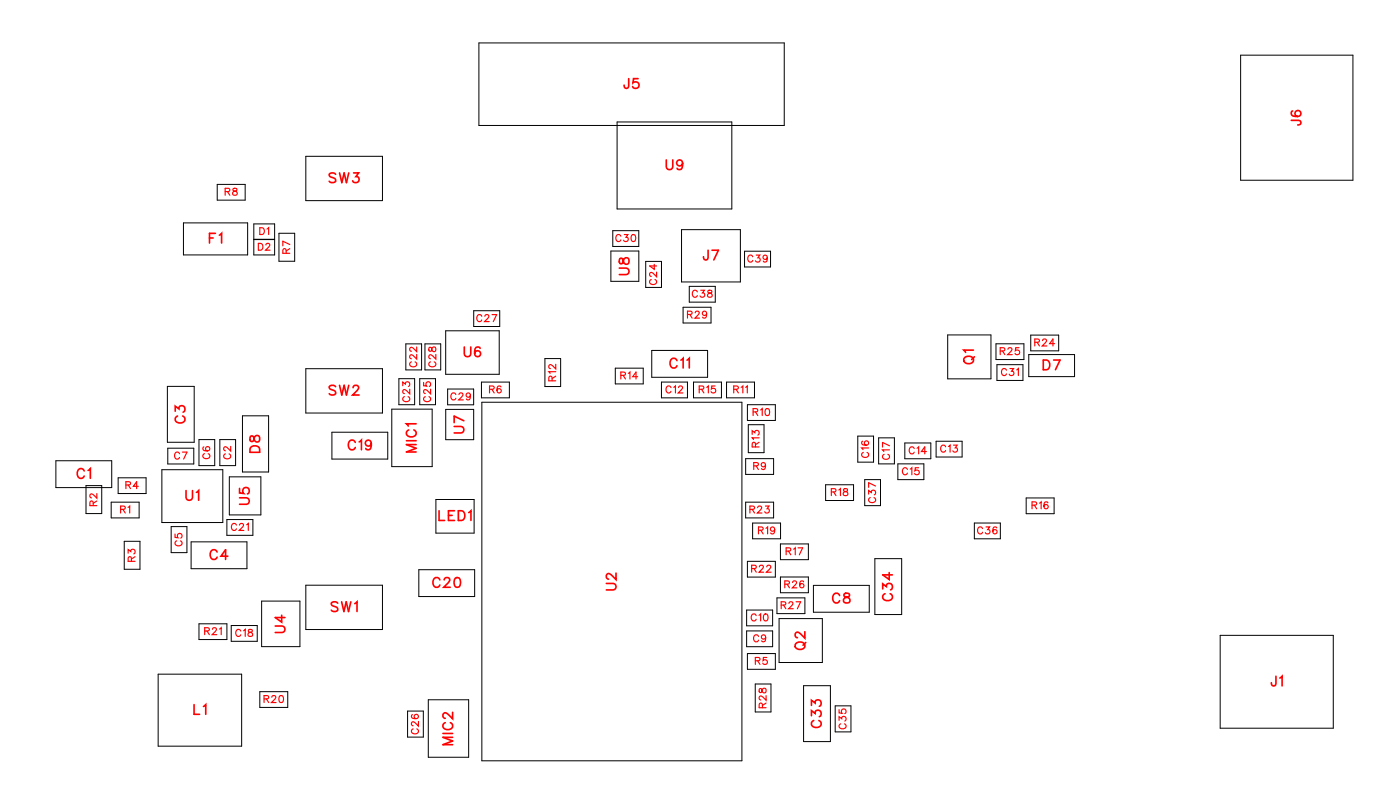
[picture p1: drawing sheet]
<svg xmlns="http://www.w3.org/2000/svg" width="102mm" height="57mm" viewBox="0 0 102 57" stroke-linecap="round" stroke-linejoin="round" font-family="sans-serif">
<g fill="none" stroke="#000" stroke-width=".07">
<path d="M13.4 16.3h4.7v2.3h-4.7zM15.9 13.5h2v1.1h-2zM18.5 16.3h1.6v2.3h-1.6zM18.5 17.5h1.6M20.4 17h1.1v2.1h-1.1zM22.3 11.4h5.6v3.2h-5.6zM35 3.1h22.3v6.1h-22.3zM44.6 18.3h2.1v2.2h-2.1zM44.8 16.8h1.9v1.2h-1.9zM45.1 8.9h8.4v6.4h-8.4zM47.2 19.1h1.1v1.9h-1.1zM49.8 16.8h4.3v3.8h-4.3z"/>
<path d="M54.4 18.3h1.9v1.2h-1.9zM90.6 4h8.2v9.2h-8.2zM4.1 33.6h4.1v2h-4.1zM6.3 35.4h1.1v2.1h-1.1zM8.1 36.6h2.1v1.2h-2.1zM8.6 34.9h2.1v1.1h-2.1zM9.1 39.5h1.1v2h-1.1zM11.8 34.3h4.5v3.8h-4.5zM12.2 28.2h2v4.1h-2zM12.3 32.7h1.9v1.2h-1.9zM12.5 38.4h1.2v1.9h-1.2zM14 39.5h4v2h-4z"/>
<path d="M14.5 32.1h1.2v1.9h-1.2zM16.1 32.1h1.1v1.9h-1.1zM16.6 37.9h1.9v1.2h-1.9zM16.8 34.8h2.3v2.8h-2.3zM17.7 30.3h1.9v4.1h-1.9zM22.3 26.9h5.6v3.2h-5.6zM24.2 31.5h4.1v2h-4.1zM28.6 29.9h3v4.2h-3zM29.1 27.6h1.2v1.9h-1.2zM29.7 25.1h1.1v1.9h-1.1zM30.7 27.6h1.1v1.9h-1.1zM31 25.1h1.2v1.9h-1.2z"/>
<path d="M31.8 36.5h2.8v2.4h-2.8zM32.6 24.1h3.9v3.2h-3.9zM32.6 29.9h2v2.2h-2zM32.7 28.4h1.9v1.1h-1.9zM34.6 22.7h1.9v1.1h-1.9zM35.2 27.9h2v1.1h-2zM35.2 29.4h19v26.1h-19zM39.8 26.2h1.2v2h-1.2zM45 26.9h2v1.1h-2zM47.6 25.6h4.1v1.9h-4.1zM48.3 27.9h1.9v1.1h-1.9zM49.9 22.4h2v1.2h-2z"/>
<path d="M50.4 20.9h1.9v1.1h-1.9zM50.7 27.9h2v1.1h-2zM53.1 27.9h2v1.1h-2zM54.5 33.5h2v1.1h-2zM54.5 36.6h2v1.2h-2zM54.6 29.5h2v1.2h-2zM54.7 31h1.1v2h-1.1zM55 38.2h2v1.1h-2zM57 39.7h2.1v1.1h-2.1zM60.3 35.4h2.1v1.1h-2.1zM62.7 31.8h1.1v1.9h-1.1zM63.2 35h1.1v1.9h-1.1z"/>
<path d="M64.2 32h1.1v1.9h-1.1zM65.6 33.9h1.9v1.1h-1.9zM66.1 32.3h1.9v1.2h-1.9zM68.4 32.2h1.9v1.2h-1.9zM69.2 24.4h3.2v3.2h-3.2zM71.2 38.2h1.9v1.1h-1.9zM72.8 25.1h2v1.1h-2zM72.8 26.6h1.9v1.2h-1.9zM75 36.3h2v1.2h-2zM75.2 25.9h3.3v1.6h-3.3zM75.3 24.5h2v1.1h-2zM11.6 49.2h6.1v5.3h-6.1z"/>
<path d="M14.5 45.5h2.1v1.2h-2.1zM16.9 45.7h1.9v1.1h-1.9zM19 50.5h2v1.1h-2zM19.1 43.9h2.8v3.3h-2.8zM22.3 42.7h5.6v3.2h-5.6zM29.8 51.9h1.1v1.9h-1.1zM30.6 41.6h4.1v1.9h-4.1zM31.3 51.1h2.9v4.2h-2.9zM54.5 44.5h1.9v1.2h-1.9zM54.5 46h1.9v1.2h-1.9zM54.6 41h2v1.1h-2zM54.6 47.7h2v1.1h-2z"/>
<path d="M55.2 49.9h1.1v2.1h-1.1zM56.8 43.6h2v1.2h-2zM56.9 45.1h3.2v3.2h-3.2zM57 42.1h2.1v1.2h-2.1zM58.7 50h2v4.1h-2zM59.4 42.7h4.1v2h-4.1zM61 51.5h1.2v1.9h-1.2zM63.9 40.8h2v4h-2zM89.1 46.4h8.3v6.7h-8.3z"/>
</g>
<g fill="none" stroke="#f00" stroke-width=".12">
<path d="M15.3 17.4h.3M15.7 17h-.4v.7M16 17.2l.2-.2v.7M24.5 12.7l-.1-.1-.3 .1v.2l.4 .2v.1l-.1 .1-.3-.1M24.8 12.6l.2 .7 .1-.7 .2 .7 .2-.7M25.8 12.6h.4l-.2 .3a.24 .24 0 0 1 .2 .4 .24 .24 0 0 1-.4-.1M45.2 19.6h.6l.2 .2-.1 .2h-.7M45.3 18.9v.3l.1 .1 .3-.5a.24 .24 0 0 1 .3 .2 .24 .24 0 0 1-.3 .3l-.1-.1-.1-.3zM45.9 5.7v.7h-.2l-.1-.2M46.6 5.7h-.3l-.1 .3a.25 .25 0 0 1 .4 0 .25 .25 0 0 1 0 .4 .25 .25 0 0 1-.4-.1M48.7 11.7v.5l.2 .2 .2-.1 .1-.6M49.9 11.9a.22 .22 0 0 1-.3 .2 .22 .22 0 0 1-.1-.3 .22 .22 0 0 1 .3 0l.1 .1a.34 .34 0 0 1-.3 .5l-.1-.1"/>
<path d="M51.7 18.3v.6h-.2l-.1-.2M52 18.3h.5l-.3 .7M94.3 8.8h.7v.3h-.2M94.4 8.1a.35 .35 0 0 0 .2 .5 .35 .35 0 0 0 .4-.3 .22 .22 0 0 0-.2-.2 .22 .22 0 0 0-.2 .2 .22 .22 0 0 0 .2 .2M6.2 34.4a.26 .26 0 0 0-.3-.2 .26 .26 0 0 0-.3 .3v.1a.26 .26 0 0 0 .3 .3 .26 .26 0 0 0 .3-.2M6.4 34.3l.2-.1v.7M12.8 30v-.4l.3 .2a.24 .24 0 0 1 .4-.1 .24 .24 0 0 1-.1 .4M13 30.4a.26 .26 0 0 0-.2 .3 .26 .26 0 0 0 .3 .2h.1a.26 .26 0 0 0 .3-.2 .26 .26 0 0 0-.2-.3M13.6 35.8v.5l.2 .2 .2-.1 .1-.6M14.3 35.9l.2-.1v.7M17.5 36.3h.5l.2 .2-.1 .3h-.6M17.5 35.6v.4h.3a.25 .25 0 0 1 0-.4 .25 .25 0 0 1 .4 .1 .25 .25 0 0 1-.1 .3"/>
<path d="M18.3 31.9v.3h.1l.3-.4a.24 .24 0 0 1 .3 .2 .24 .24 0 0 1-.3 .3l-.1-.1-.1-.3zM18.4 32.6l.1-.1 .4 .1 .1 .4h-.7zM24.5 28.2l-.1-.1-.3 .1v.2l.4 .2v.1l-.1 .1-.3-.1M24.8 28.1l.2 .7 .1-.7 .2 .7 .2-.7M25.8 28.3l.1-.2h.2l.1 .2-.1 .2-.3 .3h.4M26 32.3a.26 .26 0 0 0-.3-.2 .26 .26 0 0 0-.2 .3v.2a.26 .26 0 0 0 .2 .2 .26 .26 0 0 0 .3-.1M26.2 32.3l.2-.2v.7M27.1 32.4a.22 .22 0 0 1-.3 .1 .22 .22 0 0 1-.1-.3 .22 .22 0 0 1 .4 0v.2a.34 .34 0 0 1-.2 .4l-.2-.1M29.7 32.2h.7M29.9 31.4a.26 .26 0 0 0-.2 .3 .26 .26 0 0 0 .3 .2h.1a.26 .26 0 0 0 .3-.2 .26 .26 0 0 0-.2-.3M30.4 30.9h-.7l.1 .2M30.4 32.4h-.7l.7 .3-.7 .3h.7"/>
<path d="M32.1 37.3v.7h.4M32.8 37.6h.2M33.2 31.1h.5l.2 .2-.1 .3h-.6M33.2 37.3h-.4v.7h.4M33.5 37.3h.2a.38 .38 0 0 1 .3 .3 .38 .38 0 0 1-.3 .4h-.2zM33.9 30.7l-.7-.3v.4M33.9 25.3v.5l.2 .2 .3-.1v-.6M34.2 37.4l.2-.1v.7M35.1 25.4h-.1a.35 .35 0 0 0-.4 .2 .35 .35 0 0 0 .3 .4 .22 .22 0 0 0 .2-.2 .22 .22 0 0 0-.2-.2 .22 .22 0 0 0-.2 .2M49.5 26.3a.26 .26 0 0 0-.3-.2 .26 .26 0 0 0-.2 .3v.2a.26 .26 0 0 0 .2 .3 .26 .26 0 0 0 .3-.2M49.7 26.3l.2-.2v.8M50.2 26.3l.2-.2v.8"/>
<path d="M70.5 26.1a.35 .35 0 0 1 .4-.1 .35 .35 0 0 1 .2 .4 .33 .33 0 0 1-.5 .1 .33 .33 0 0 1-.1-.4zM71.1 25.6h-.7l.1 .1M71.2 26l-.2 .2M76.2 26.3h.3a.38 .38 0 0 1 .2 .3 .38 .38 0 0 1-.2 .4h-.3zM77 26.3h.4l-.3 .7M14.2 51.4v.7h.4M14.9 51.6l.1-.2v.7M15.9 40.3a.26 .26 0 0 0-.3-.2 .26 .26 0 0 0-.2 .3v.2a.26 .26 0 0 0 .2 .2 .26 .26 0 0 0 .3-.1M16.6 40.6h-.5l.4-.5v.7M20.1 45.7h.5l.2 .2-.1 .2-.6 .1M20.6 44.9v.5l-.5-.3h.7M24.7 44l-.2-.1-.3 .1 .1 .2 .4 .2v.1l-.2 .1-.3-.1"/>
<path d="M25 43.9l.1 .7 .2-.7 .2 .7 .1-.7M25.9 44.1l.2-.2v.7M32.1 42.3a.26 .26 0 0 0-.3-.2 .26 .26 0 0 0-.2 .3v.2a.26 .26 0 0 0 .2 .3 .26 .26 0 0 0 .3-.2M32.4 53.5h.7M32.5 42.3l.1-.2h.1l.2 .2-.1 .2-.4 .4h.5M32.5 52.7a.26 .26 0 0 0-.1 .3 .26 .26 0 0 0 .2 .2h.2a.26 .26 0 0 0 .3-.2 .26 .26 0 0 0-.2-.3M33.1 52v.5l-.4-.4-.2-.1-.1 .2v.1l.1 .1M33.1 53.8h-.7l.7 .3-.7 .2h.7M33.3 42.2l.1-.1a.37 .37 0 0 1 .2 .4 .37 .37 0 0 1-.2 .4 .45 .45 0 0 1-.1-.7zM44.3 42.6h.5l.2 .2-.1 .2-.6 .1M45 41.8v.5l-.3-.3-.3-.1-.1 .1v.1l.2 .2M58.2 46.9a.35 .35 0 0 1 .4 0 .35 .35 0 0 1 .2 .4 .33 .33 0 0 1-.5 .1 .33 .33 0 0 1-.1-.5z"/>
<path d="M58.8 46.1v.5l-.3-.4-.3-.1-.1 .2v.1l.2 .1M58.9 46.9l-.2 .2M59.3 52.2v-.3l.3 .2a.24 .24 0 0 1 .3-.2 .24 .24 0 0 1 0 .4M59.3 51.5v-.4l.3 .2a.24 .24 0 0 1 .3-.2 .24 .24 0 0 1 0 .4M59.5 52.6a.26 .26 0 0 0-.2 .3 .26 .26 0 0 0 .3 .2h.1a.26 .26 0 0 0 .3-.2 .26 .26 0 0 0-.2-.3M61.3 43.5a.26 .26 0 0 0-.3-.2 .26 .26 0 0 0-.2 .3v.1a.26 .26 0 0 0 .2 .3 .26 .26 0 0 0 .3-.2M61.7 43.3v.2l.3 .1 .1 .2a.24 .24 0 0 1-.2 .2 .24 .24 0 0 1-.3-.2l.5-.3-.1-.2zM64.5 43v-.4l.3 .2a.24 .24 0 0 1 .3-.2 .24 .24 0 0 1 0 .4M64.7 43.3a.26 .26 0 0 0-.2 .3 .26 .26 0 0 0 .3 .2h.1a.26 .26 0 0 0 .3-.2 .26 .26 0 0 0-.2-.3M65 41.8v.5l-.5-.3h.7M93.2 49.3v.7h-.2l-.1-.2M93.5 49.5l.2-.2v.8"/>
</g>
<g fill="none" stroke="#f00" stroke-width=".08">
<path d="M16.5 14h.2l.1-.2-.3-.1v.5M16.6 14l.2 .2M17 13.8v.1l.3 .2a.17 .17 0 0 1-.1 .2 .17 .17 0 0 1-.2-.2l.3-.2v-.1zM18.9 17.8h.1a.26 .26 0 0 1 .2 .2 .26 .26 0 0 1-.2 .3h-.1zM19 16.6h.1a.26 .26 0 0 1 .2 .3 .26 .26 0 0 1-.2 .2h-.1zM19.4 17.9l.1-.1 .2 .1-.3 .4h.3M19.5 16.7l.1-.1v.5M20.9 18.5v-.3l-.1-.1-.1 .4h.5M21.2 18.1l-.3 .2M21.2 17.8l-.5-.2v.3M45.4 17.2a.19 .19 0 0 0-.3-.1 .19 .19 0 0 0-.1 .2v.1a.19 .19 0 0 0 .1 .2 .19 .19 0 0 0 .3-.1M45.6 17.1h.3l-.2 .2a.18 .18 0 0 1 .2 .3 .17 .17 0 0 1-.3-.1"/>
<path d="M46.2 17.1a.23 .23 0 0 1 .2 .3 .23 .23 0 0 1-.2 .2l-.1-.2zM47.8 19.3v.4l-.3-.3h.5M48 19.9v.3l-.4-.3-.1 .2 .1 .1M55 18.7a.19 .19 0 0 0-.2-.1 .19 .19 0 0 0-.2 .2v.1a.19 .19 0 0 0 .2 .2 .19 .19 0 0 0 .2-.1M55.2 18.6h.3l-.1 .2a.17 .17 0 0 1 .1 .3 .17 .17 0 0 1-.3-.1M56.1 18.8a.16 .16 0 0 1-.3 .1 .16 .16 0 0 1 0-.2 .16 .16 0 0 1 .2 0v.4h-.2M6.8 36.9v-.3h-.1l-.1 .3h.5M7.1 36v.4l-.4-.4-.1 .1 .1 .2M7.1 36.6l-.3 .1M8.8 37.2l.3-.1 .1-.1-.4-.1v.5M9 37.2l.2 .2M9.2 35.4h.3v-.2h-.3v.5"/>
<path d="M9.4 37l.1-.1v.5M9.4 35.4l.1 .3M10.1 35.5h-.4l.3-.3v.5M12.8 39v.2h.2a.18 .18 0 0 1 0-.2 .18 .18 0 0 1 .3 0 .18 .18 0 0 1-.1 .3M12.9 39.5a.19 .19 0 0 0-.1 .2 .19 .19 0 0 0 .2 .1h.1a.19 .19 0 0 0 .2-.1 .19 .19 0 0 0-.1-.2M13.1 33.1a.19 .19 0 0 0-.2-.1 .19 .19 0 0 0-.1 .2v.1a.19 .19 0 0 0 .1 .2 .19 .19 0 0 0 .2-.1M13.3 33h.4l-.3 .5M14.9 32.6h-.1a.22 .22 0 0 0 .3 .3 .22 .22 0 0 0 .2-.3 .16 .16 0 0 0-.3 .1 .16 .16 0 0 0 .2 .2M14.9 33.1a.19 .19 0 0 0-.1 .2 .19 .19 0 0 0 .2 .2h.1a.19 .19 0 0 0 .2-.2 .19 .19 0 0 0-.1-.2M16.5 33.1a.19 .19 0 0 0-.2 .2 .19 .19 0 0 0 .2 .2h.2a.19 .19 0 0 0 .2-.2 .19 .19 0 0 0-.2-.2M16.9 32.6v.3l-.5-.3-.1 .2 .2 .1M17.3 38.3a.19 .19 0 0 0-.2-.1 .19 .19 0 0 0-.2 .2v.1a.19 .19 0 0 0 .2 .2 .19 .19 0 0 0 .2-.1"/>
<path d="M17.5 38.3l.1-.1 .2 .1-.3 .4h.3M18 38.3l.1-.1v.5M29.4 28.2v-.3l.2 .1a.17 .17 0 0 1 .3-.1 .17 .17 0 0 1-.1 .3M29.5 28.9a.19 .19 0 0 0-.1 .3 .19 .19 0 0 0 .2 .1h.1a.19 .19 0 0 0 .2-.1 .19 .19 0 0 0-.1-.3M29.9 28.4v.3l-.4-.3-.1 .2 .1 .1M30.1 26.4a.19 .19 0 0 0-.2 .2 .19 .19 0 0 0 .2 .2h.2a.19 .19 0 0 0 .1-.2 .19 .19 0 0 0-.1-.2M30.4 25.9v.3l-.4-.3-.1 .2 .2 .1M30.4 25.3v.4l-.4-.4-.1 .2 .2 .1M30.9 27.9v.3h.3a.18 .18 0 0 1 0-.3 .18 .18 0 0 1 .2 0 .18 .18 0 0 1 0 .3M31.1 28.9a.19 .19 0 0 0-.2 .3 .19 .19 0 0 0 .2 .1h.2a.19 .19 0 0 0 .2-.1 .19 .19 0 0 0-.2-.3M31.4 25.4v.2h.1a.21 .21 0 0 1 .1-.2 .21 .21 0 0 1 .2 0v.1l-.1 .2-.1-.1-.1-.2zM31.5 26.4a.19 .19 0 0 0-.2 .2 .19 .19 0 0 0 .2 .2h.1a.19 .19 0 0 0 .2-.2 .19 .19 0 0 0-.1-.2"/>
<path d="M31.5 28.4v.3l-.5-.3-.1 .2 .2 .1M31.8 25.9v.3l-.4-.3-.1 .2 .2 .1M33.3 28.8a.19 .19 0 0 0-.2-.1 .19 .19 0 0 0-.2 .2v.1a.19 .19 0 0 0 .2 .2 .19 .19 0 0 0 .2-.1M33.5 28.8l.1-.1 .2 .1-.3 .4h.3M34.4 28.8a.18 .18 0 0 1-.3 .2 .16 .16 0 0 1 0-.3 .16 .16 0 0 1 .2 0v.5l-.2-.1M35.2 23.1a.19 .19 0 0 0-.2-.1 .19 .19 0 0 0-.2 .2v.1a.19 .19 0 0 0 .2 .2 .19 .19 0 0 0 .2-.2M35.4 23.1l.1-.1 .2 .1-.3 .4h.3M35.8 28.4h.3v-.1l-.3-.1v.5M35.9 28.4l.2 .3M35.9 23h.4l-.3 .5M36.6 28.2a.22 .22 0 0 0-.3 .2 .22 .22 0 0 0 .3 .2 .16 .16 0 0 0-.1-.2 .16 .16 0 0 0-.2 .1M40.3 27.8v-.3h-.1l-.1 .3h.5"/>
<path d="M40.6 27.1h-.5l.1 .1M40.6 26.6v.3l-.4-.3-.1 .1 .1 .2M40.6 27.5l-.3 .1M45.4 27.4h.3v-.2h-.3v.5M45.5 27.4l.2 .3M45.9 27.2h.1v.5M46.6 27.5h-.4l.3-.3v.5M47.6 20.4a.19 .19 0 0 0-.1 .2 .19 .19 0 0 0 .2 .2h.1a.19 .19 0 0 0 .2-.2 .19 .19 0 0 0-.2-.2M49 28.3a.19 .19 0 0 0-.2-.1 .19 .19 0 0 0-.1 .2v.1a.19 .19 0 0 0 .1 .2 .19 .19 0 0 0 .2-.1M49.2 28.3l.1-.1v.5M49.6 28.3l.1-.1 .2 .1-.3 .4h.3M50.2 22.9h.3l.1-.1-.4-.1v.5"/>
<path d="M50.4 22.9l.2 .3M50.8 22.8l.2-.1 .1 .2-.3 .3h.3M50.9 21.3a.19 .19 0 0 0-.2-.1 .19 .19 0 0 0-.1 .2v.1a.19 .19 0 0 0 .1 .2 .19 .19 0 0 0 .2-.1M51.1 28.4h.3v-.1l-.3-.1v.5M51.2 21.2h.3l-.2 .2a.17 .17 0 0 1 .1 .3 .17 .17 0 0 1-.3-.1M51.3 28.4l.1 .3M51.6 22.9a.16 .16 0 0 1-.2 .1 .16 .16 0 0 1-.1-.2 .16 .16 0 0 1 .3 0v.4l-.3-.1M51.6 28.3l.2-.1v.5M51.7 21.2v.2a.21 .21 0 0 1 .3 0 .21 .21 0 0 1 0 .3l-.3-.1v-.1l.3-.2v-.1zM52.2 28.2h-.2v.2a.18 .18 0 0 1 .2 0 .18 .18 0 0 1 0 .2 .18 .18 0 0 1-.2 0M53.6 28.4h.3v-.1l-.3-.1v.5M53.8 28.4l.1 .3"/>
<path d="M54.2 28.3l.1-.1v.5M54.5 28.3l.1-.1v.5M54.8 37.2l.3-.1v-.1l-.3-.1v.5M55 31.7v-.3l.1 .2a.17 .17 0 0 1 .3-.1 .17 .17 0 0 1 0 .2M55 37.2l.1 .2M55 30.1l.3-.1 .1-.1-.4-.1v.5M55.1 34h.3v-.1l-.3-.1v.5M55.2 30.1l.2 .2M55.2 32.6v-.3h-.1l-.1 .3h.5M55.2 34l.2 .3M55.4 37.1l.1-.2 .1 .2-.3 .3h.4M55.4 38.7h.3l.1-.1-.4-.1v.5"/>
<path d="M55.5 32h-.5l.1 .1M55.5 32.3l-.3 .1M55.6 29.9l.1-.1v.5M55.6 38.7l.2 .3M55.9 36.9h.3l-.2 .2a.18 .18 0 0 1 .2 .3 .17 .17 0 0 1-.3-.1M55.9 33.9a.16 .16 0 0 1-.2 .2 .16 .16 0 0 1-.1-.3 .16 .16 0 0 1 .3 0v.4h-.3M56 38.6l.1-.1v.5M56 29.8a.23 .23 0 0 1 .2 .3 .23 .23 0 0 1-.2 .2l-.1-.2zM56.6 38.6a.16 .16 0 0 1-.2 .2 .16 .16 0 0 1-.1-.3 .16 .16 0 0 1 .3 0l-.1 .4h-.2M58.3 40h.3l-.2 .5M60.7 35.9h.3l.1-.1-.4-.1v.5M60.9 35.9l.2 .3"/>
<path d="M61.3 35.8l.1-.1v.5M61.7 35.7v.1l.2 .2a.17 .17 0 0 1-.1 .2 .17 .17 0 0 1-.2-.2l.3-.2v-.1zM63 32.2a.22 .22 0 0 0 .2 .3 .22 .22 0 0 0 .2-.3 .16 .16 0 0 0-.2 .1 .16 .16 0 0 0 .1 .2M63.1 33a.19 .19 0 0 0-.1 .2 .19 .19 0 0 0 .1 .2h.2a.19 .19 0 0 0 .2-.2 .19 .19 0 0 0-.2-.2M63.5 36.1v-.3l.2 .1a.17 .17 0 0 1 .2-.1 .17 .17 0 0 1 0 .3M63.5 32.7h-.5l.1 .1M63.6 36.3a.19 .19 0 0 0-.1 .2 .19 .19 0 0 0 .2 .2h.1a.19 .19 0 0 0 .2-.2 .19 .19 0 0 0-.1-.2M64 35.5l-.5-.3v.4M64.6 33.2a.19 .19 0 0 0-.1 .2 .19 .19 0 0 0 .2 .1h.1a.19 .19 0 0 0 .2-.1 .19 .19 0 0 0-.1-.2M65 32.8h-.5l.1 .2M65 32.5l-.5-.2v.3M66.3 34.3a.19 .19 0 0 0-.2-.2 .19 .19 0 0 0-.2 .2v.2a.19 .19 0 0 0 .2 .1 .19 .19 0 0 0 .2-.1"/>
<path d="M66.5 34.2l.1-.1v.5M66.8 32.7a.19 .19 0 0 0-.2-.1 .19 .19 0 0 0-.2 .2v.1a.19 .19 0 0 0 .2 .2 .19 .19 0 0 0 .2-.1M67 32.7l.1-.1v.5M67.1 34.1h-.2l-.1 .3a.18 .18 0 0 1 .3-.1 .18 .18 0 0 1 0 .3 .18 .18 0 0 1-.3-.1M67.7 33h-.4l.3-.4v.5M69.1 32.6a.19 .19 0 0 0-.2-.1 .19 .19 0 0 0-.2 .2v.1a.19 .19 0 0 0 .2 .2 .19 .19 0 0 0 .2-.1M69.3 32.6l.1-.1v.5M69.7 32.5h.2l-.1 .2a.17 .17 0 0 1 .1 .3 .17 .17 0 0 1-.3-.1M71.8 38.6a.19 .19 0 0 0-.2-.1 .19 .19 0 0 0-.2 .1v.2a.19 .19 0 0 0 .2 .2 .19 .19 0 0 0 .2-.2M72 38.5h.3l-.1 .1a.17 .17 0 0 1 .1 .3 .17 .17 0 0 1-.3 0M72.8 38.5a.22 .22 0 0 0-.3 .2 .22 .22 0 0 0 .3 .2 .16 .16 0 0 0-.1-.2 .16 .16 0 0 0-.2 .1M73.1 25.6h.3v-.1l-.3-.1v.5"/>
<path d="M73.2 25.6l.2 .3M73.5 27a.19 .19 0 0 0-.2-.1 .19 .19 0 0 0-.1 .2v.1a.19 .19 0 0 0 .1 .2 .19 .19 0 0 0 .2-.1M73.6 25.5l.2-.1 .1 .1-.3 .4h.4M73.8 26.9h.3l-.2 .2a.17 .17 0 0 1 .1 .3 .17 .17 0 0 1-.3-.1M74.3 27l.1-.1v.5M74.4 25.4h-.2v.2a.18 .18 0 0 1 .3 0 .18 .18 0 0 1-.1 .3 .18 .18 0 0 1-.2-.1M75.4 36.9l.3-.1v-.1l-.3-.1v.5M75.6 36.9l.1 .2M75.6 25h.3v-.2l-.3-.1v.5M75.8 25l.1 .2M75.9 36.7l.2-.1v.5M76.2 24.9l.2-.2 .1 .2-.4 .3h.4"/>
<path d="M76.6 36.7l-.1-.1a.22 .22 0 0 0-.3 .3 .22 .22 0 0 0 .4 .2 .16 .16 0 0 0-.1-.3 .16 .16 0 0 0-.2 .2M77.1 25.1h-.4l.2-.4v.5M9.4 40.4v-.3l.2 .2a.17 .17 0 0 1 .2-.2 .17 .17 0 0 1 0 .3M9.6 41v-.3l-.1-.1-.1 .4h.5M9.9 40.6l-.3 .2M15 46h.2l.1-.1-.3-.1v.5M15.1 46l.2 .3M15.5 45.9l.2-.1 .1 .2-.3 .3h.3M16 45.9l.2-.1v.5M17.6 46.1a.19 .19 0 0 0-.2-.2 .19 .19 0 0 0-.2 .2v.2a.19 .19 0 0 0 .2 .1 .19 .19 0 0 0 .2-.1M17.8 46l.1-.1v.5M18.2 46v.1a.21 .21 0 0 1 .2 .1 .21 .21 0 0 1 0 .2h-.3v-.2l.3-.1v-.1z"/>
<path d="M19.3 51h.3v-.1l-.3-.1v.5M19.5 51l.1 .3M19.9 50.9l.2-.1v.1l-.3 .4h.4M20.4 50.8a.23 .23 0 0 1 .3 .2 .23 .23 0 0 1-.3 .2v-.1zM30.1 52.2a.22 .22 0 0 0 .2 .3 .22 .22 0 0 0 .2-.3 .16 .16 0 0 0-.2 0 .16 .16 0 0 0 .1 .2M30.2 53.2a.19 .19 0 0 0-.1 .2 .19 .19 0 0 0 .2 .2h.1a.19 .19 0 0 0 .2-.2 .19 .19 0 0 0-.2-.2M30.6 52.6v.4l-.4-.3-.1 .2 .1 .1M54.9 41.5h.3l.1-.2-.4-.1v.6M55.1 41.5l.2 .3M55.2 48.2h.3v-.1l-.3-.1v.5M55.2 44.9a.19 .19 0 0 0-.2-.1 .19 .19 0 0 0-.1 .2v.1a.19 .19 0 0 0 .1 .2 .19 .19 0 0 0 .2-.1M55.4 48.2l.1 .3"/>
<path d="M55.4 46.4a.19 .19 0 0 0-.2-.1 .19 .19 0 0 0-.1 .2v.1a.19 .19 0 0 0 .1 .2 .19 .19 0 0 0 .2-.1M55.4 44.9l.2-.1v.5M55.5 41.4l.2-.2 .1 .2-.3 .4h.3M55.5 50.3v.2h.1l.2-.3a.17 .17 0 0 1 .2 .2 .17 .17 0 0 1-.2 .2l-.2-.3zM55.7 51.6v-.2l-.1-.1-.1 .3h.5M55.8 44.8a.23 .23 0 0 1 .3 .3 .23 .23 0 0 1-.3 .2v-.2zM55.9 46.5a.16 .16 0 0 1-.2 .1 .16 .16 0 0 1 0-.2 .16 .16 0 0 1 .2 0v.4h-.3M56 50.8v.3l-.4-.3-.1 .1 .1 .2M56 51.3l-.3 .2M56 48h-.2v.2a.18 .18 0 0 1 .2 0 .18 .18 0 0 1 0 .3 .18 .18 0 0 1-.3-.1M56 41.4l.2-.2 .1 .2-.3 .4h.3M57.1 44.2l.3-.1v-.1l-.3-.1v.5"/>
<path d="M57.2 44.2l.2 .2M57.3 42.6h.3l.1-.1-.4-.1v.5M57.4 40.2h.3l.1-.1-.4-.1v.5M57.5 42.6l.2 .3M57.6 40.2l.2 .3M57.6 44l.2-.1 .1 .2-.3 .3h.4M57.9 42.5l.2-.1 .1 .1-.3 .4h.3M58 40.1l.1-.1v.5M58.2 43.9h.3l-.2 .5M58.7 42.5v-.1a.22 .22 0 0 0-.3 .2 .22 .22 0 0 0 .3 .2 .16 .16 0 0 0-.1-.2 .16 .16 0 0 0-.2 .1M61.3 52.6v-.3l.2 .2a.18 .18 0 0 1 .3-.2 .17 .17 0 0 1-.1 .3M61.3 51.8v.2l.2 .1a.18 .18 0 0 1 0-.3 .18 .18 0 0 1 .3 0 .18 .18 0 0 1-.1 .3"/>
<path d="M61.4 52.8a.19 .19 0 0 0-.1 .2 .19 .19 0 0 0 .2 .2h.1a.19 .19 0 0 0 .2-.2 .19 .19 0 0 0-.1-.2"/>
</g>
<g font-size="1.2" fill="#fff">
<text x="45.5" y="6.7">J5</text>
<text x="95.3" y="9.2" transform="rotate(-90 95.3 9.2)">J6</text>
<text x="24" y="13.6">SW3</text>
<text x="48.6" y="12.7">U9</text>
<text x="15.2" y="18">F1</text>
<text x="46.3" y="20.1" transform="rotate(-90 46.3 20.1)">U8</text>
<text x="51.3" y="19.3">J7</text>
<text x="24" y="29.1">SW2</text>
<text x="33.9" y="26.3">U6</text>
<text x="48.9" y="27.2">C11</text>
<text x="71.4" y="26.6" transform="rotate(-90 71.4 26.6)">Q1</text>
<text x="76.2" y="27.3">D7</text>
<text x="5.6" y="35.2">C1</text>
<text x="13.8" y="30.9" transform="rotate(-90 13.8 30.9)">C3</text>
<text x="19.3" y="33.1" transform="rotate(-90 19.3 33.1)">D8</text>
<text x="25.4" y="33.1">C19</text>
<text x="30.7" y="33" transform="rotate(-90 30.7 33)">MIC1</text>
<text x="34.2" y="31.7" transform="rotate(-90 34.2 31.7)">U7</text>
<text x="13.5" y="36.8">U1</text>
<text x="15.3" y="41.1">C4</text>
<text x="18.5" y="36.9" transform="rotate(-90 18.5 36.9)">U5</text>
<text x="32" y="38.3">LED1</text>
<text x="21.1" y="46.2" transform="rotate(-90 21.1 46.2)">U4</text>
<text x="24.1" y="44.9">SW1</text>
<text x="31.6" y="43.2">C20</text>
<text x="45.3" y="43.1" transform="rotate(-90 45.3 43.1)">U2</text>
<text x="59.1" y="47.5" transform="rotate(-90 59.1 47.5)">Q2</text>
<text x="60.8" y="44.3">C8</text>
<text x="65.5" y="43.9" transform="rotate(-90 65.5 43.9)">C34</text>
<text x="14.1" y="52.4">L1</text>
<text x="60.3" y="53.1" transform="rotate(-90 60.3 53.1)">C33</text>
<text x="92.8" y="50.4">J1</text>
<text x="33.4" y="54.4" transform="rotate(-90 33.4 54.4)">MIC2</text>
</g>
<g font-size=".9" fill="#fff">
<text x="16.4" y="14.5">R8</text>
<text x="45" y="17.8">C30</text>
<text x="21.4" y="18.5" transform="rotate(-90 21.4 18.5)">R7</text>
<text x="34.8" y="23.7">C27</text>
<text x="48.2" y="20.8" transform="rotate(-90 48.2 20.8)">C24</text>
<text x="50.2" y="23.4">R29</text>
<text x="50.5" y="21.9">C38</text>
<text x="54.6" y="19.3">C39</text>
<text x="30.1" y="29.4" transform="rotate(-90 30.1 29.4)">C23</text>
<text x="30.7" y="26.8" transform="rotate(-90 30.7 26.8)">C22</text>
<text x="31.7" y="29.4" transform="rotate(-90 31.7 29.4)">C25</text>
<text x="32.1" y="26.8" transform="rotate(-90 32.1 26.8)">C28</text>
<text x="32.9" y="29.4">C29</text>
<text x="35.7" y="28.9">R6</text>
<text x="40.8" y="27.8" transform="rotate(-90 40.8 27.8)">R12</text>
<text x="45.3" y="27.9">R14</text>
<text x="48.6" y="28.9">C12</text>
<text x="51" y="28.9">R15</text>
<text x="53.6" y="28.9">R11</text>
<text x="73" y="26.1">R25</text>
<text x="73.1" y="27.6">C31</text>
<text x="75.6" y="25.5">R24</text>
<text x="9.2" y="35.9">R4</text>
<text x="12.7" y="33.7">C7</text>
<text x="15.5" y="33.5" transform="rotate(-90 15.5 33.5)">C6</text>
<text x="17.1" y="33.5" transform="rotate(-90 17.1 33.5)">C2</text>
<text x="55" y="30.5">R10</text>
<text x="55" y="34.5">R9</text>
<text x="55.7" y="32.7" transform="rotate(-90 55.7 32.7)">R13</text>
<text x="63.7" y="33.4" transform="rotate(-90 63.7 33.4)">C16</text>
<text x="65.2" y="33.6" transform="rotate(-90 65.2 33.6)">C17</text>
<text x="65.9" y="34.9">C15</text>
<text x="66.4" y="33.3">C14</text>
<text x="68.7" y="33.2">C13</text>
<text x="7.3" y="36.9" transform="rotate(-90 7.3 36.9)">R2</text>
<text x="8.8" y="37.7">R1</text>
<text x="10.1" y="41" transform="rotate(-90 10.1 41)">R3</text>
<text x="13.5" y="39.9" transform="rotate(-90 13.5 39.9)">C5</text>
<text x="16.9" y="38.9">C21</text>
<text x="54.7" y="37.7">R23</text>
<text x="54.9" y="42">R22</text>
<text x="55.4" y="39.2">R19</text>
<text x="57.4" y="40.7">R17</text>
<text x="60.7" y="36.4">R18</text>
<text x="64.2" y="36.7" transform="rotate(-90 64.2 36.7)">C37</text>
<text x="71.4" y="39.2">C36</text>
<text x="75.4" y="37.3">R16</text>
<text x="14.9" y="46.5">R21</text>
<text x="17.2" y="46.7">C18</text>
<text x="54.8" y="45.5">C10</text>
<text x="55" y="47">C9</text>
<text x="57" y="44.6">R27</text>
<text x="57.3" y="43.1">R26</text>
<text x="19.2" y="51.5">R20</text>
<text x="30.8" y="53.6" transform="rotate(-90 30.8 53.6)">C26</text>
<text x="55.1" y="48.7">R5</text>
<text x="56.2" y="51.7" transform="rotate(-90 56.2 51.7)">R28</text>
<text x="62" y="53.2" transform="rotate(-90 62 53.2)">C35</text>
</g>
<g font-size=".8" fill="#fff">
<text x="18.9" y="17.3">D1</text>
<text x="18.8" y="18.5">D2</text>
</g>
</svg>
